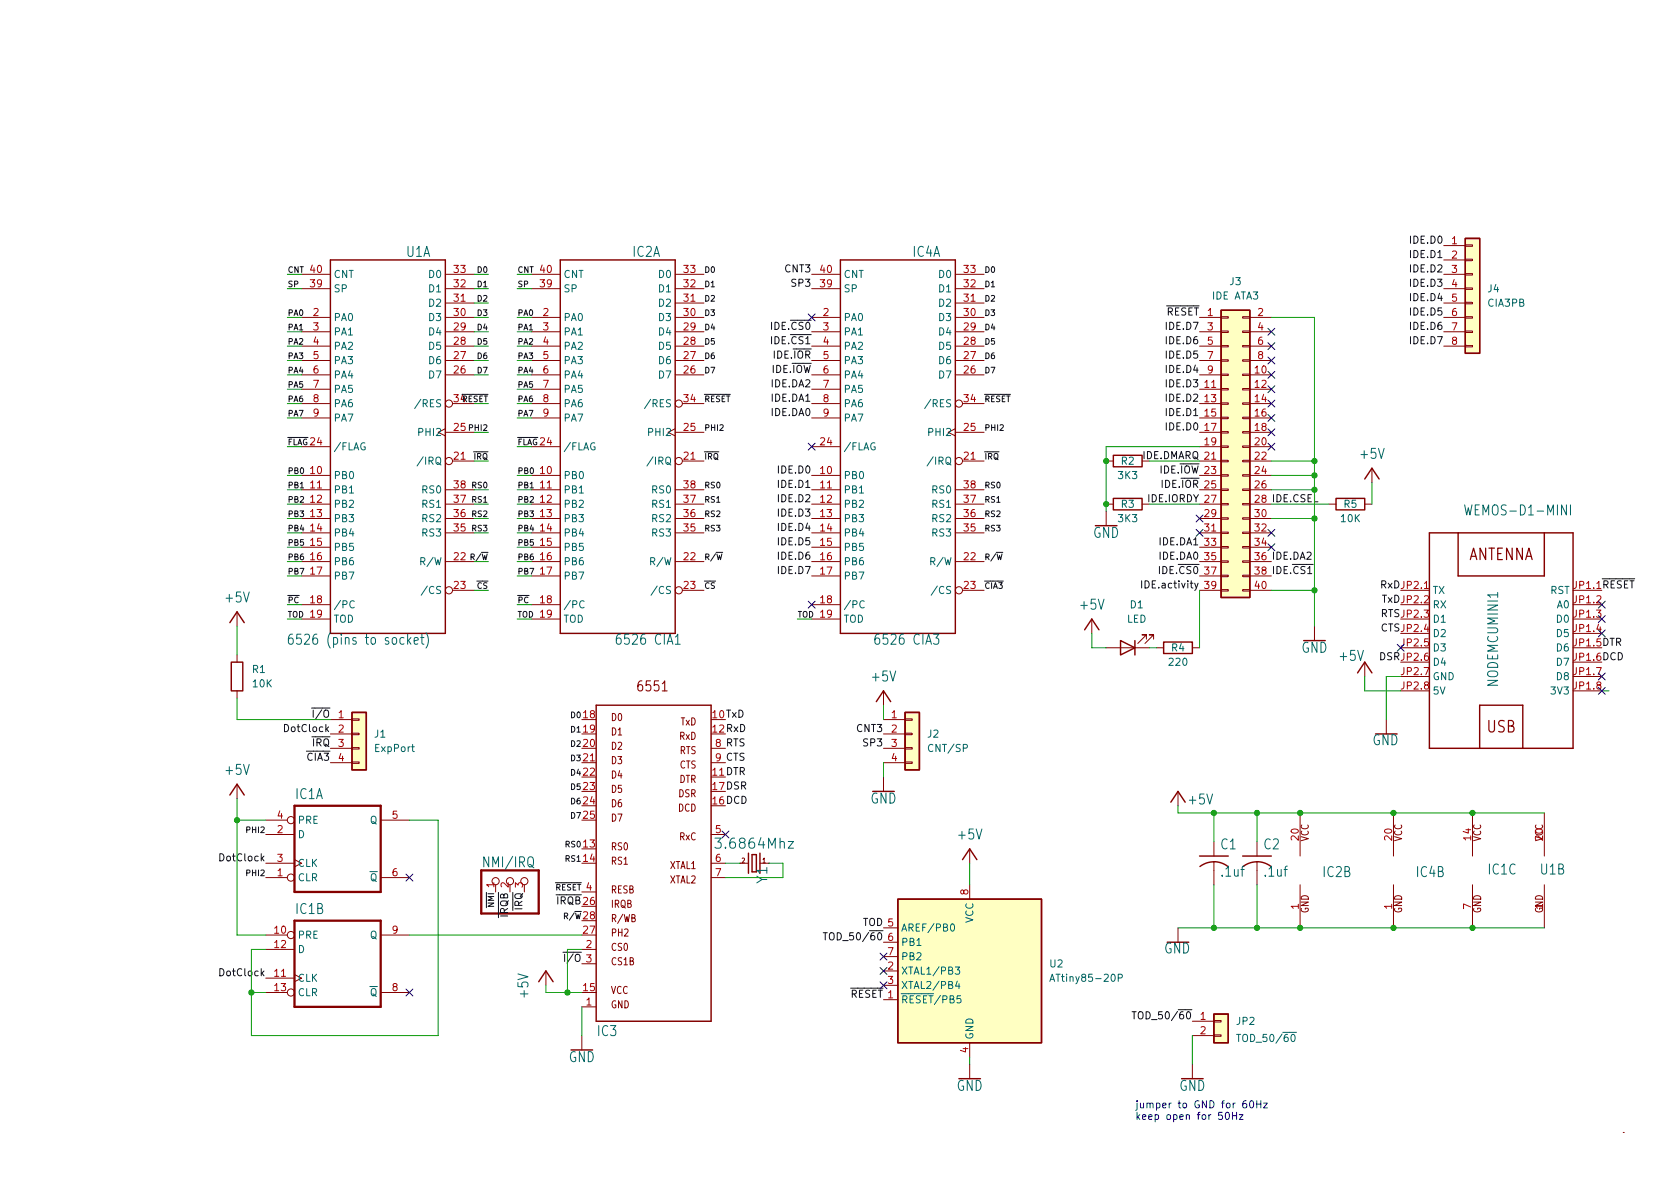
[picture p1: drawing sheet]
<svg xmlns="http://www.w3.org/2000/svg" width="297mm" height="210mm" viewBox="0 0 297 210" stroke-linecap="round" stroke-linejoin="round" font-family="sans-serif">
<g fill="none" stroke="#840000" stroke-width=".18">
<path d="M53.3 48.5h5.1M53.3 51h5.1M53.3 56.1h5.1M53.3 58.7h5.1M78.7 48.5h5.1M78.7 51h5.1M78.7 53.6h5.1M78.7 56.1h5.1M78.7 58.7h5.1M94 48.5h5.1M94 51h5.1M94 56.1h5.1"/>
<path d="M94 58.7h5.1M119.4 48.5h5.1M119.4 51h5.1M119.4 53.6h5.1M119.4 56.1h5.1M119.4 58.7h5.1M143.5 48.5h5.1M143.5 51h5.1M143.5 56.1h5.1M143.5 58.7h5.1M168.9 48.5h5.1M168.9 51h5.1"/>
<path d="M168.9 53.6h5.1M168.9 56.1h5.1M168.9 58.7h5.1M212.1 56.1h3.8M212.1 58.7h3.8M215.9 58.5h1.3v.3h-1.3zM215.9 56h1.3v.3h-1.3zM219.7 58.5h1.3v.3h-1.3zM219.7 56h1.3v.3h-1.3zM221 56.1h3.8M221 58.7h3.8M255.3 43.4h3.8"/>
<path d="M255.3 46h3.8M255.3 48.5h3.8M255.3 51h3.8M255.3 53.6h3.8M255.3 56.1h3.8M255.3 58.7h3.8M259.1 58.5h1.2v.3h-1.2zM259.1 56h1.2v.3h-1.2zM259.1 53.5h1.2v.2h-1.2zM259.1 50.9h1.2v.3h-1.2zM259.1 48.4h1.2v.2h-1.2zM259.1 45.8h1.2v.3h-1.2z"/>
<path d="M259.1 43.3h1.2v.3h-1.2zM53.3 61.2h5.1M53.3 79h5.1M53.3 66.3h5.1M53.3 63.7h5.1M53.3 71.4h5.1M53.3 68.8h5.1M53.3 73.9h5.1M78.7 61.2h5.1M78.7 76.4h5.1M78.7 66.3h5.1M78.7 63.7h5.1"/>
<path d="M80 71.4h3.8M94 61.2h5.1M94 79h5.1M94 66.3h5.1M94 63.7h5.1M94 71.4h5.1M94 68.8h5.1M94 73.9h5.1M119.4 61.2h5.1M119.4 76.4h5.1M119.4 66.3h5.1M119.4 63.7h5.1"/>
<path d="M120.6 71.4h3.9M143.5 61.2h5.1M143.5 79h5.1M143.5 66.3h5.1M143.5 63.7h5.1M143.5 71.4h5.1M143.5 68.8h5.1M143.5 73.9h5.1M168.9 61.2h5.1M168.9 76.4h5.1M168.9 66.3h5.1M168.9 63.7h5.1"/>
<path d="M170.2 71.4h3.8M212.1 61.2h3.8M212.1 79h3.8M212.1 76.4h3.8M212.1 66.3h3.8M212.1 63.7h3.8M212.1 71.4h3.8M212.1 68.8h3.8M212.1 73.9h3.8M215.9 78.9h1.3v.2h-1.3zM215.9 76.3h1.3v.3h-1.3zM215.9 73.8h1.3v.2h-1.3z"/>
<path d="M215.9 71.2h1.3v.3h-1.3zM215.9 68.7h1.3v.3h-1.3zM215.9 66.2h1.3v.2h-1.3zM215.9 63.6h1.3v.3h-1.3zM215.9 61.1h1.3v.2h-1.3zM219.7 78.9h1.3v.2h-1.3zM219.7 76.3h1.3v.3h-1.3zM219.7 73.8h1.3v.2h-1.3zM219.7 71.2h1.3v.3h-1.3zM219.7 68.7h1.3v.3h-1.3zM219.7 66.2h1.3v.2h-1.3zM219.7 63.6h1.3v.3h-1.3z"/>
<path d="M219.7 61.1h1.3v.2h-1.3zM221 61.2h3.8M221 79h3.8M221 76.4h3.8M221 66.3h3.8M221 63.7h3.8M221 71.4h3.8M221 68.8h3.8M221 73.9h3.8M255.3 61.2h3.8M259.1 61.1h1.2v.2h-1.2zM53.3 89.1h5.1"/>
<path d="M53.3 84.1h5.1M53.3 86.6h5.1M53.3 91.7h5.1M53.3 94.2h5.1M53.3 96.8h5.1M53.3 99.3h5.1M78.7 89.1h5.1M78.7 86.6h5.1M78.7 91.7h5.1M78.7 94.2h5.1M78.7 99.3h5.1M80 81.5h3.8"/>
<path d="M94 89.1h5.1M94 84.1h5.1M94 86.6h5.1M94 91.7h5.1M94 94.2h5.1M94 96.8h5.1M94 99.3h5.1M119.4 89.1h5.1M119.4 86.6h5.1M119.4 91.7h5.1M119.4 94.2h5.1M119.4 99.3h5.1"/>
<path d="M120.6 81.5h3.9M143.5 89.1h5.1M143.5 84.1h5.1M143.5 86.6h5.1M143.5 91.7h5.1M143.5 94.2h5.1M143.5 96.8h5.1M143.5 99.3h5.1M168.9 89.1h5.1M168.9 86.6h5.1M168.9 91.7h5.1M168.9 94.2h5.1"/>
<path d="M168.9 99.3h5.1M170.2 81.5h3.8M195.6 90.4v2.6M195.6 81.5h1.2M195.6 89.1h1.2M201.9 89.1h1.3M212.1 81.5h3.8M212.1 89.1h3.8M212.1 84.1h3.8M212.1 86.6h3.8M212.1 91.7h3.8M212.1 94.2h3.8"/>
<path d="M212.1 96.8h3.8M212.1 99.3h3.8M215.9 99.2h1.3v.2h-1.3zM215.9 96.6h1.3v.3h-1.3zM215.9 94.1h1.3v.3h-1.3zM215.9 91.6h1.3v.2h-1.3zM215.9 89h1.3v.3h-1.3zM215.9 86.5h1.3v.2h-1.3zM215.9 83.9h1.3v.3h-1.3zM215.9 81.4h1.3v.3h-1.3zM219.7 99.2h1.3v.2h-1.3zM219.7 96.6h1.3v.3h-1.3z"/>
<path d="M219.7 94.1h1.3v.3h-1.3zM219.7 91.6h1.3v.2h-1.3zM219.7 89h1.3v.3h-1.3zM219.7 86.5h1.3v.2h-1.3zM219.7 83.9h1.3v.3h-1.3zM219.7 81.4h1.3v.3h-1.3zM221 81.5h3.8M221 89.1h3.8M221 84.1h3.8M221 86.6h3.8M221 91.7h3.8M221 94.2h3.8"/>
<path d="M221 96.8h3.8M221 99.3h3.8M234.9 89.1h1.3M241.3 89.1h1.3M242.6 82.8v2.5M41.9 108.2v2.5M41.9 115.8v1.3M53.3 106.9h5.1M53.3 109.5h5.1M53.3 101.8h5.1M80 104.4h3.8M94 106.9h5.1"/>
<path d="M94 109.5h5.1M94 101.8h5.1M120.6 104.4h3.9M143.5 106.9h5.1M143.5 109.5h5.1M143.5 101.8h5.1M170.2 104.4h3.8M193 109.5v2.5M195.6 114.5h7.6M202.7 113v-.7h-.8h.8l-1.5 1.5M204 113v-.7h-.8h.8l-1.6 1.5M204.5 114.5h1.2"/>
<path d="M210.8 114.5h1.3M212.1 104.4h3.8M212.1 101.8h3.8M215.9 104.3h1.3v.2h-1.3zM215.9 101.7h1.3v.3h-1.3zM219.7 104.3h1.3v.2h-1.3zM219.7 101.7h1.3v.3h-1.3zM221 104.4h3.8M221 101.8h3.8M232.4 110.7v2.6M241.3 117.1v2.5M247.6 104.4h5.1"/>
<path d="M247.6 106.9h5.1M247.6 109.5h5.1M247.6 112h5.1M247.6 114.5h5.1M247.6 117.1h5.1M247.6 119.6h5.1M278.1 104.4h5.1M278.1 106.9h5.1M278.1 109.5h5.1M278.1 112h5.1M278.1 114.5h5.1M278.1 117.1h5.1"/>
<path d="M278.1 119.6h5.1M41.9 122.2v1.2M41.9 138.7v2.5M58.4 127.2h3.8M58.4 129.8h3.8M58.4 132.3h3.8M58.4 134.9h3.8M62.2 134.7h1.3v.3h-1.3zM62.2 132.2h1.3v.3h-1.3zM62.2 129.7h1.3v.2h-1.3zM62.2 127.1h1.3v.3h-1.3zM102.9 134.9h2.5"/>
<path d="M125.7 132.3h2.6M125.7 134.9h2.6M156.2 127.2h3.8M156.2 129.8h3.8M156.2 132.3h3.8M156.2 134.9h3.8M156.2 122.2v2.5M156.2 137.4v2.5M160 134.7h1.3v.3h-1.3zM160 132.2h1.3v.3h-1.3zM160 129.7h1.3v.2h-1.3zM160 127.1h1.3v.3h-1.3z"/>
<path d="M208.3 139.9v2.6M245.1 127.2v2.6M247.6 122.2h5.1M278.1 122.2h5.1M47 155.2h3.8M47 147.6h5.1M47 152.6h5.1M47 145h3.8M67.3 155.2h5.1M67.3 145h5.1M87.6 156.5v1.2M102.9 157.7h2.5"/>
<path d="M125.7 155.2h2.6M125.7 147.6h2.6M125.7 152.6h2.6M130.8 152.6h1.5M134.4 152.6h1.5M135.9 152.6h.1M171.4 150.1v2.5M171.4 156.5v2.5M214.6 148.8v2.6M214.6 152.4v4.1M222.2 148.8v2.6M222.2 152.4v4.1"/>
<path d="M229.9 143.8v7.6M229.9 156.5v7.6M246.4 143.8v7.6M246.4 156.5v7.6M260.3 143.8v7.6M260.3 156.5v7.6M271.6 145.9h-.1a.62 .62 0 0 0 .5 .7 .62 .62 0 0 0 .7-.4l-.1-.3M273 143.8v7.6M273 156.5v7.6M47 165.3h3.8M47 173h5.1M47 167.9h5.1"/>
<path d="M47 175.5h3.8M67.3 165.3h5.1M67.3 175.5h5.1M96.5 171.7v2.5M102.9 167.9h2.5M102.9 178h2.5M102.9 170.4h2.5M156.2 176.8h2.5M156.2 171.7h2.5M156.2 174.2h2.5M156.2 164.1h2.5M156.2 166.6h2.5"/>
<path d="M156.2 169.2h2.5M208.3 164.1v2.5M102.9 183.1v2.6M171.4 184.4v2.5M171.4 188.2v2.5M210.8 180.6h3.8M210.8 183.1h3.8M210.8 188.2v2.5M214.6 183h1.3v.3h-1.3zM214.6 180.5h1.3v.2h-1.3zM287 200.3h.1"/>
<circle cx="79.4" cy="71.4" r=".63"/>
<circle cx="120" cy="71.4" r=".63"/>
<circle cx="169.5" cy="71.4" r=".63"/>
<circle cx="79.4" cy="81.5" r=".63"/>
<circle cx="120" cy="81.5" r=".63"/>
<circle cx="169.5" cy="81.5" r=".63"/>
<circle cx="79.4" cy="104.4" r=".63"/>
<circle cx="120" cy="104.4" r=".63"/>
<circle cx="169.5" cy="104.4" r=".63"/>
<circle cx="51.4" cy="155.2" r=".63"/>
<circle cx="51.4" cy="145" r=".63"/>
<circle cx="87.6" cy="155.8" r=".63"/>
<circle cx="90.2" cy="155.8" r=".63"/>
<circle cx="92.7" cy="155.8" r=".63"/>
<circle cx="51.4" cy="165.3" r=".63"/>
<circle cx="51.4" cy="175.5" r=".63"/>
</g>
<g fill="#ffffc2" stroke="#ffffc2" stroke-width=".18">
<path d="M160 126h2.6v10.1h-2.6z"/>
<path d="M259.1 42.2h2.5v20.3h-2.5z"/>
<path d="M214.6 179.3h2.6v5.1h-2.6z"/>
<path d="M158.7 159h25.4v25.4h-25.4z"/>
<path d="M215.9 54.9h5.1v50.8h-5.1z"/>
<path d="M62.2 126h2.6v10.1h-2.6z"/>
</g>
<g fill="none" stroke="#840000" stroke-width=".25">
<path d="M58.4 46h20.3v66h-20.3zM99.1 46h20.3v66h-20.3zM148.6 46h20.3v66h-20.3zM215.9 54.9h5.1v50.8h-5.1zM259.1 42.2h2.5v20.3h-2.5zM196.8 80.5h5.1v2h-5.1zM196.8 88.1h5.1v2.1h-5.1zM236.2 88.1h5.1v2.1h-5.1zM241.3 84.7l1.3-1.9 1.2 1.9M252.7 94.2h25.4v38.1h-25.4zM257.8 94.2v7.6h15.2v-7.6M40.6 110.1l1.3-1.9 1.3 1.9"/>
<path d="M40.9 117.1h2v5.1h-2zM191.8 111.4l1.2-1.9 1.3 1.9M198.1 113.3l2.6 1.2-2.6 1.3zM200.7 113.3v2.5M205.7 113.5h5.1v2.1h-5.1zM240 119l1.3-1.9 1.3 1.9M62.2 126h2.6v10.1h-2.6zM105.4 124.7h20.3v55.9h-20.3zM154.9 124.1l1.3-1.9 1.3 1.9M160 126h2.6v10.1h-2.6zM261.6 132.3v-7.6h7.6v7.6M40.6 140.6l1.3-1.9 1.3 1.9"/>
<path d="M132.3 150.9v3.5M133 151.1h.7v3.1h-.7zM134.4 150.9v3.5M158.7 159h25.4v25.4h-25.4zM170.2 152l1.2-1.9 1.3 1.9M207 141.9l1.3-2 1.2 2M212.1 151.4h5.1M214.6 152.4a4.1 4.1 0 0 0-2.4 .8M214.6 152.4a4.1 4.1 0 0 1 2.5 .8M219.7 151.4h5.1M222.2 152.4a4.1 4.1 0 0 0-2.4 .8M222.2 152.4a4.1 4.1 0 0 1 2.5 .8"/>
<path d="M95.2 173.6l1.3-1.9 1.3 1.9M214.6 179.3h2.6v5.1h-2.6z"/>
</g>
<path d="M52.1 142.5h15.2v15.2h-15.2zM85.1 153.9h10.1v7.6h-10.1zM52.1 162.8h15.2v15.2h-15.2z" fill="none" stroke="#840000" stroke-width=".41"/>
<g fill="none" stroke="#006464" stroke-width=".18">
<path d="M64.5 78.4a.59 .59 0 0 0-.7 .5 .59 .59 0 0 0 .7 .6l.1-.5h-.3M74.4 70.6l-1.1 1.6M105.1 78.4a.59 .59 0 0 0-.7 .5 .59 .59 0 0 0 .7 .6l.1-.5h-.2M115 70.6l-1 1.6M154.7 78.4a.59 .59 0 0 0-.8 .5 .59 .59 0 0 0 .8 .6v-.5h-.2M164.6 70.6l-1.1 1.6M74.8 80.8l-1.1 1.6M115.5 80.8l-1.1 1.6M165 80.8l-1.1 1.6M259 89.3l.3 1.8 .3-1.3 .3 1.3 .4-1.8M277.7 89.3v1.8M51.7 112.1a.63 .63 0 0 0-.7 .8v.7l.1 .2 .5 .1 .2-.1 .1-.6-.2-.3-.4-.1-.3 .4"/>
<path d="M62.6 106.4a.6 .6 0 0 0-.8 .4 .6 .6 0 0 0 .6 .7l.2-.1M73.2 113.3l.7-.1v-.4l-.5-.1-.2 .3 .1 .8h.6M74.4 112.7h.6M74.6 112.1v1.6l.1 .1 .3 .1M75.3 111.9a2.31 2.31 0 0 1 0 2.7M75.6 103.6l-1.1 1.7M103.3 106.4a.6 .6 0 0 0-.9 .4 .6 .6 0 0 0 .6 .7l.3-.1M116.2 103.6l-1.1 1.7M119.4 113.9h.9M152.8 106.4a.6 .6 0 0 0-.8 .4 .6 .6 0 0 0 .6 .7l.2-.1M165.7 103.6l-1.1 1.7M72.8 132.1h.5"/>
<path d="M73 131.6v1.1l.3 .2M139.4 148.8h.9l-.9 1.2h.9M168.2 163.4h.1a.68 .68 0 0 1 .5 .6 .68 .68 0 0 1-.5 .7 .84 .84 0 0 1-.1-1.3zM168.9 171h.8l-.4 .5 .3 .1v.6l-.2 .1-.5-.1M169.3 173.5l-.4 .9h.8M169.6 174v.8M185.6 173.5l.4-1.2 .5 1.2M185.7 173.2h.6M197.7 172.9h.6l.1-.2v-.3l-.7-.1v1.2"/>
</g>
<path d="M201.9 102.7v1.3" fill="none" stroke="#0f0f0f" stroke-width=".18"/>
<path d="M216.8 196.8l.1-.1a.68 .68 0 0 1 .5 .6 .68 .68 0 0 1-.5 .7l-.1-.2-.2-.3zM217.9 196.7v1.3M217.9 197.3h.7M218.6 196.7v1.3M219.1 197.1h.7l-.7 .9h.7M220.3 194.6l-.3 .1a.86 .86 0 0 0 0 1.2l.4-.1 .1-.4-.3-.3h-.2l-.3 .3M221.1 194.8l.1-.2a.68 .68 0 0 1 .5 .7 .68 .68 0 0 1-.5 .6l-.1-.1-.2-.4zM222.2 194.6v1.3M222.2 195.2h.7M222.9 194.6v1.3M223.4 195.1h.7l-.7 .8h.7" fill="none" stroke="#0000c2" stroke-width=".18"/>
<g fill="none" stroke="#009600" stroke-width=".18">
<path d="M50.8 48.5h2.5M50.8 51h2.5M50.8 56.1h2.5M50.8 58.7h2.5M83.8 48.5h2.6M83.8 51h2.6M83.8 56.1h2.6M83.8 58.7h2.6M83.8 53.6h2.6M91.4 48.5h2.6M91.4 51h2.6M91.4 56.1h2.6"/>
<path d="M91.4 58.7h2.6M224.8 56.1h7.6v54.6M50.8 71.4h2.5M50.8 63.7h2.5M50.8 66.3h2.5M50.8 68.8h2.5M50.8 61.2h2.5M50.8 73.9h2.5M50.8 79h2.5M83.8 71.4h2.6M83.8 76.4h2.6M83.8 63.7h2.6"/>
<path d="M83.8 66.3h2.6M83.8 61.2h2.6M91.4 71.4h2.6M91.4 63.7h2.6M91.4 66.3h2.6M91.4 68.8h2.6M91.4 61.2h2.6M91.4 73.9h2.6M91.4 79h2.6M212.1 79h-16.5v11.4M50.8 84.1h2.5M50.8 86.6h2.5"/>
<path d="M50.8 89.1h2.5M50.8 94.2h2.5M50.8 96.8h2.5M50.8 91.7h2.5M50.8 99.3h2.5M83.8 81.5h2.6M83.8 86.6h2.6M83.8 89.1h2.6M83.8 94.2h2.6M83.8 91.7h2.6M83.8 99.3h2.6M91.4 84.1h2.6"/>
<path d="M91.4 86.6h2.6M91.4 89.1h2.6M91.4 94.2h2.6M91.4 96.8h2.6M91.4 91.7h2.6M91.4 99.3h2.6M203.2 81.5h8.9M203.2 89.1h8.9M224.8 81.5h7.6M224.8 84.1h7.6M224.8 86.6h7.6M224.8 89.1h10.1"/>
<path d="M224.8 91.7h7.6M242.6 85.3v3.8M41.9 110.7v5.1M50.8 109.5h2.5M50.8 106.9h2.5M50.8 101.8h2.5M83.8 104.4h2.6M91.4 109.5h2.6M91.4 106.9h2.6M91.4 101.8h2.6M141 109.5h2.5M193 112v2.5h2.6"/>
<path d="M203.2 114.5h1.3M212.1 104.4v10.1M224.8 104.4h7.6M241.3 119.6v2.6h6.3M247.6 119.6h-2.5v7.6M41.9 123.4v3.8h16.5M156.2 124.7v2.5M156.2 134.9v2.5M283.2 122.2h1.3M41.9 141.2v24.1h5.1M41.9 145h5.1M72.4 145h5.1v38.1h-33.1v-15.2h2.6"/>
<path d="M128.3 152.6h2.5M135.9 152.6h2.5v2.6h-10.1M171.4 152.6v3.9M208.3 142.5v1.3h64.7M214.6 143.8v5M214.6 156.5v7.6M222.2 143.8v5M222.2 156.5v7.6M44.4 175.5h2.6M72.4 165.3h30.5M96.5 174.2v1.3h6.4M102.9 178v5.1"/>
<path d="M102.9 167.9h-2.6v7.6M208.3 164.1h64.7M171.4 186.9v1.3M210.8 183.1v5.1"/>
</g>
<g fill="none" stroke="#000084" stroke-width=".18">
<path d="M142.9 55.5l1.2 1.2M144.1 55.5l-1.2 1.2M224.2 58.1l1.2 1.2M225.4 58.1l-1.2 1.2M142.9 78.4l1.2 1.2M144.1 78.4l-1.2 1.2M224.2 73.3l1.2 1.2M224.2 75.8l1.2 1.3M224.2 78.4l1.2 1.2M224.2 60.6l1.2 1.2M224.2 65.7l1.2 1.2M224.2 63.1l1.2 1.3"/>
<path d="M224.2 70.8l1.2 1.2M224.2 68.2l1.2 1.2M225.4 73.3l-1.2 1.2M225.4 75.8l-1.2 1.3M225.4 78.4l-1.2 1.2M225.4 60.6l-1.2 1.2M225.4 65.7l-1.2 1.2M225.4 63.1l-1.2 1.3M225.4 70.8l-1.2 1.2M225.4 68.2l-1.2 1.2M211.5 93.6l1.2 1.2M211.5 91.1l1.2 1.2"/>
<path d="M212.7 93.6l-1.2 1.2M212.7 91.1l-1.2 1.2M224.2 93.6l1.2 1.2M224.2 96.2l1.2 1.2M225.4 93.6l-1.2 1.2M225.4 96.2l-1.2 1.2M142.9 106.3l1.2 1.2M144.1 106.3l-1.2 1.2M247 113.9l1.3 1.3M248.3 113.9l-1.3 1.3M282.6 106.3l1.2 1.2M282.6 111.4l1.2 1.2"/>
<path d="M282.6 108.9l1.2 1.2M282.6 119l1.2 1.2M283.8 106.3l-1.2 1.2M283.8 111.4l-1.2 1.2M283.8 108.9l-1.2 1.2M283.8 119l-1.2 1.2M282.6 121.6l1.2 1.2M283.8 121.6l-1.2 1.2M71.8 154.6l1.2 1.2M73 154.6l-1.2 1.2M127.7 147l1.2 1.2M128.9 147l-1.2 1.2"/>
<path d="M71.8 174.9l1.2 1.2M73 174.9l-1.2 1.2M155.6 173.6l1.2 1.2M155.6 168.5l1.2 1.3M155.6 171.1l1.2 1.2M156.8 173.6l-1.2 1.2M156.8 168.5l-1.2 1.3M156.8 171.1l-1.2 1.2"/>
</g>
<g fill="#009600" stroke="#009600" stroke-width=".18">
<circle cx="229.9" cy="164.1" r=".46"/>
<circle cx="246.4" cy="164.1" r=".46"/>
<circle cx="260.3" cy="143.8" r=".46"/>
<circle cx="246.4" cy="143.8" r=".46"/>
<circle cx="222.2" cy="143.8" r=".46"/>
<circle cx="229.9" cy="143.8" r=".46"/>
<circle cx="260.3" cy="164.1" r=".46"/>
<circle cx="214.6" cy="143.8" r=".46"/>
<circle cx="222.2" cy="164.1" r=".46"/>
<circle cx="214.6" cy="164.1" r=".46"/>
<circle cx="232.4" cy="81.5" r=".46"/>
<circle cx="232.4" cy="84.1" r=".46"/>
<circle cx="195.6" cy="89.1" r=".46"/>
<circle cx="195.6" cy="81.5" r=".46"/>
<circle cx="232.4" cy="91.7" r=".46"/>
<circle cx="232.4" cy="104.4" r=".46"/>
<circle cx="232.4" cy="86.6" r=".46"/>
<circle cx="44.4" cy="175.5" r=".46"/>
<circle cx="100.3" cy="175.5" r=".46"/>
<circle cx="41.9" cy="145" r=".46"/>
</g>
<g font-size="2.8" fill="#840000">
<text x="259.5" y="99.1">ANTENNA</text>
<text x="262.9" y="129.5">USB</text>
</g>
<g font-size="2.5" fill="#006464">
<text x="71.8" y="45.4">U1A</text>
<text x="111.9" y="45.4">IC2A</text>
<text x="161.4" y="45.4">IC4A</text>
<text x="240.7" y="81.1">+5V</text>
<text x="193.2" y="95.1">GND</text>
<text x="260" y="91.1">WEMOS-D1-MINI</text>
<text x="40" y="106.5">+5V</text>
<text x="191.1" y="107.8">+5V</text>
<text x="53" y="114">6526 (pins to socket)</text>
<text x="109.6" y="114">6526 CIA1</text>
<text x="155.3" y="114">6526 CIA3</text>
<text x="230.1" y="115.4">GND</text>
<text x="237" y="116.9">+5V</text>
<text x="154.3" y="120.5">+5V</text>
<text x="264.9" y="121.3" transform="rotate(-90 264.9 121.3)">NODEMCUMINI1</text>
<text x="242.6" y="131.8">GND</text>
<text x="40" y="137">+5V</text>
<text x="52.2" y="141.3">IC1A</text>
<text x="153.9" y="142.1">GND</text>
<text x="210.3" y="142.3">+5V</text>
<text x="169.5" y="148.5">+5V</text>
<text x="85.8" y="153.4">NMI/IRQ</text>
<text x="127.2" y="150.1">3.6864Mhz</text>
<text x="215.9" y="150.2">C1</text>
<text x="216.1" y="155">.1uf</text>
<text x="223.5" y="150.2">C2</text>
<text x="223.7" y="155">.1uf</text>
<text x="234" y="155.1">IC2B</text>
<text x="250.5" y="155.1">IC4B</text>
<text x="263.2" y="154.6">IC1C</text>
<text x="272.4" y="154.6">U1B</text>
<text x="52.4" y="161.6">IC1B</text>
<text x="135.7" y="156.2" transform="rotate(-90 135.7 156.2)">Y1</text>
<text x="205.8" y="168.6">GND</text>
<text x="93.4" y="176.3" transform="rotate(-90 93.4 176.3)">+5V</text>
<text x="105.7" y="183.2">IC3</text>
<text x="100.5" y="187.8">GND</text>
<text x="169.1" y="192.9">GND</text>
<text x="208.5" y="192.9">GND</text>
</g>
<text font-size="2.5" fill="#840000" x="113" y="122.3">6551</text>
<g font-size="1.8" fill="#0f0f0f">
<text x="249.6" y="43.1">IDE.D0</text>
<text x="249.6" y="45.6">IDE.D1</text>
<text x="138.9" y="48.2">CNT3</text>
<text x="140.2" y="50.7">SP3</text>
<text x="249.6" y="53.2">IDE.D4</text>
<text x="249.6" y="50.7">IDE.D3</text>
<text x="249.6" y="48.2">IDE.D2</text>
<text x="135.3" y="58.3">IDE.~{CS0} 3</text>
<text x="204.8" y="55.8">~{RESET} 1</text>
<text x="206.4" y="58.3">IDE.D7</text>
<text x="249.6" y="58.3">IDE.D6</text>
<text x="249.6" y="55.8">IDE.D5</text>
<text x="135.2" y="65.9">IDE.~{IOW} 6</text>
<text x="135.3" y="60.9">IDE.~{CS1} 4</text>
<text x="135.5" y="63.4">IDE.~{IOR} 5</text>
<text x="206.4" y="60.9">IDE.D6</text>
<text x="206.4" y="63.4">IDE.D5</text>
<text x="206.4" y="65.9">IDE.D4</text>
<text x="249.6" y="60.9">IDE.D7</text>
<text x="80.3" y="71.1">34</text>
<text x="136.5" y="68.5">IDE.DA2</text>
<text x="136.5" y="71">IDE.DA1</text>
<text x="206.4" y="71">IDE.D2</text>
<text x="206.4" y="68.5">IDE.D3</text>
<text x="136.5" y="73.6">IDE.DA0</text>
<text x="206.4" y="73.6">IDE.D1</text>
<text x="206.4" y="76.1">IDE.D0</text>
<text x="137.8" y="83.7">IDE.D0</text>
<text x="202" y="81.2">IDE.DMARQ 21</text>
<text x="203.7" y="83.7">IDE.~{IOW}23</text>
<text x="137.8" y="86.3">IDE.D1</text>
<text x="137.8" y="88.8">IDE.D2</text>
<text x="203" y="88.8">IDE.IORDY 27</text>
<text x="204.1" y="86.3">IDE.~{IOR}25</text>
<text x="221.9" y="88.9">28 IDE.CSEL</text>
<text x="137.8" y="91.3">IDE.D3</text>
<text x="137.8" y="93.9">IDE.D4</text>
<text x="137.8" y="96.4">IDE.D5</text>
<text x="137.8" y="101.5">IDE.D7</text>
<text x="137.8" y="99">IDE.D6</text>
<text x="203.8" y="101.5">IDE.~{CS0}37</text>
<text x="205.1" y="99">IDE.DA0</text>
<text x="205.1" y="96.4">IDE.DA1</text>
<text x="221.9" y="99.1">36 IDE.DA2</text>
<text x="221.9" y="101.6">38 IDE.~{CS1}</text>
<text x="202.6" y="104">IDE.activity</text>
<text x="244.1" y="104">RxD JP2.1</text>
<text x="244.3" y="106.6">TxD JP2.2</text>
<text x="278.4" y="104.1">JP1.1 ~{RESET}</text>
<text x="244.1" y="111.7">CTSJP2.4</text>
<text x="244.1" y="109.1">RTSJP2.3</text>
<text x="243.9" y="116.7">DSRJP2.6</text>
<text x="278.4" y="114.3">JP1.5 DTR</text>
<text x="278.4" y="116.8">JP1.6 DCD</text>
<text x="50.7" y="129.4">DotClock</text>
<text x="53.9" y="132">~{IRQ} 3</text>
<text x="54.7" y="126.9">~{I/O} 1</text>
<text x="126" y="127">10TxD</text>
<text x="126" y="129.5">12RxD</text>
<text x="151.6" y="129.4">CNT3</text>
<text x="152.9" y="132">SP3</text>
<text x="53" y="134.5">~{CIA3} 4</text>
<text x="126" y="137.2">11DTR</text>
<text x="126.5" y="132.1">8 RTS</text>
<text x="126.5" y="134.6">9 CTS</text>
<text x="126" y="142.2">16DCD</text>
<text x="126" y="139.7">17DSR</text>
<text x="39.2" y="152.3">DotClock</text>
<text x="97.1" y="159.9">~{IRQB}26</text>
<text x="89.8" y="163.5" transform="rotate(-90 89.8 163.5)">~{IRQB}2</text>
<text x="92.4" y="162.2" transform="rotate(-90 92.4 162.2)">~{IRQ}3</text>
<text x="145.7" y="166.3">TOD_50/~{60}6</text>
<text x="152.5" y="163.7">TOD 5</text>
<text x="39.2" y="172.6">DotClock</text>
<text x="99.1" y="170.1">~{I/O}3</text>
<text x="148.9" y="176.4">~{RESET}1</text>
<text x="200.3" y="180.2">TOD_50/~{60} 1</text>
</g>
<g font-size="1.8" fill="#a90000">
<text x="256.7" y="43.2">1</text>
<text x="256.7" y="45.7">2</text>
<text x="54.9" y="50.8">39</text>
<text x="54.9" y="48.3">40</text>
<text x="80.3" y="53.3">31</text>
<text x="80.3" y="50.8">32</text>
<text x="80.3" y="48.3">33</text>
<text x="95.5" y="50.8">39</text>
<text x="95.5" y="48.3">40</text>
<text x="120.9" y="53.3">31</text>
<text x="120.9" y="50.8">32</text>
<text x="120.9" y="48.3">33</text>
<text x="145.1" y="50.8">39</text>
<text x="145.1" y="48.3">40</text>
<text x="170.5" y="53.3">31</text>
<text x="170.5" y="50.8">32</text>
<text x="170.5" y="48.3">33</text>
<text x="256.7" y="48.3">3</text>
<text x="256.7" y="50.8">4</text>
<text x="256.7" y="53.3">5</text>
<text x="55.4" y="55.9">2</text>
<text x="55.4" y="58.4">3</text>
<text x="80.3" y="58.4">29</text>
<text x="80.3" y="55.9">30</text>
<text x="96" y="55.9">2</text>
<text x="96" y="58.4">3</text>
<text x="120.9" y="58.4">29</text>
<text x="120.9" y="55.9">30</text>
<text x="145.6" y="55.9">2</text>
<text x="170.5" y="58.4">29</text>
<text x="170.5" y="55.9">30</text>
<text x="213.5" y="58.4">3</text>
<text x="222.4" y="55.9">2</text>
<text x="222.4" y="58.4">4</text>
<text x="256.7" y="55.9">6</text>
<text x="256.7" y="58.4">7</text>
<text x="55.4" y="61">4</text>
<text x="55.4" y="63.5">5</text>
<text x="80.3" y="63.5">27</text>
<text x="80.3" y="61">28</text>
<text x="96" y="61">4</text>
<text x="96" y="63.5">5</text>
<text x="120.9" y="63.5">27</text>
<text x="120.9" y="61">28</text>
<text x="170.5" y="63.5">27</text>
<text x="170.5" y="61">28</text>
<text x="213.5" y="61">5</text>
<text x="213.5" y="63.5">7</text>
<text x="222.4" y="61">6</text>
<text x="222.4" y="63.5">8</text>
<text x="256.7" y="61">8</text>
<text x="55.4" y="66">6</text>
<text x="55.4" y="68.6">7</text>
<text x="55.4" y="71.1">8</text>
<text x="80.3" y="66">26</text>
<text x="96" y="66">6</text>
<text x="96" y="68.6">7</text>
<text x="96" y="71.1">8</text>
<text x="120.9" y="66">26</text>
<text x="120.9" y="71.1">34</text>
<text x="145.6" y="68.6">7</text>
<text x="145.6" y="71.1">8</text>
<text x="170.5" y="66">26</text>
<text x="170.5" y="71.1">34</text>
<text x="213" y="68.6">11</text>
<text x="213" y="71.1">13</text>
<text x="213.5" y="66">9</text>
<text x="221.9" y="66">10</text>
<text x="221.9" y="68.6">12</text>
<text x="221.9" y="71.1">14</text>
<text x="55.4" y="73.7">9</text>
<text x="80.3" y="76.2">25</text>
<text x="96" y="73.7">9</text>
<text x="120.9" y="76.2">25</text>
<text x="145.6" y="73.7">9</text>
<text x="170.5" y="76.2">25</text>
<text x="213" y="73.7">15</text>
<text x="213" y="76.2">17</text>
<text x="221.9" y="73.7">16</text>
<text x="221.9" y="76.2">18</text>
<text x="54.9" y="83.8">10</text>
<text x="54.9" y="78.7">24</text>
<text x="80.3" y="81.3">21</text>
<text x="95.5" y="83.8">10</text>
<text x="95.5" y="78.7">24</text>
<text x="120.9" y="81.3">21</text>
<text x="145.1" y="83.8">10</text>
<text x="145.1" y="78.7">24</text>
<text x="170.5" y="81.3">21</text>
<text x="213" y="78.7">19</text>
<text x="221.9" y="78.7">20</text>
<text x="221.9" y="81.3">22</text>
<text x="221.9" y="83.8">24</text>
<text x="54.9" y="86.4">11</text>
<text x="54.9" y="88.9">12</text>
<text x="80.3" y="88.9">37</text>
<text x="80.3" y="86.4">38</text>
<text x="95.5" y="86.4">11</text>
<text x="95.5" y="88.9">12</text>
<text x="120.9" y="88.9">37</text>
<text x="120.9" y="86.4">38</text>
<text x="145.1" y="86.4">11</text>
<text x="145.1" y="88.9">12</text>
<text x="170.5" y="88.9">37</text>
<text x="170.5" y="86.4">38</text>
<text x="221.9" y="86.4">26</text>
<text x="54.9" y="91.4">13</text>
<text x="54.9" y="94">14</text>
<text x="80.3" y="94">35</text>
<text x="80.3" y="91.4">36</text>
<text x="95.5" y="91.4">13</text>
<text x="95.5" y="94">14</text>
<text x="120.9" y="94">35</text>
<text x="120.9" y="91.4">36</text>
<text x="145.1" y="91.4">13</text>
<text x="145.1" y="94">14</text>
<text x="170.5" y="94">35</text>
<text x="170.5" y="91.4">36</text>
<text x="213" y="91.4">29</text>
<text x="213" y="94">31</text>
<text x="221.9" y="91.4">30</text>
<text x="221.9" y="94">32</text>
<text x="54.9" y="96.5">15</text>
<text x="54.9" y="99.1">16</text>
<text x="54.9" y="101.6">17</text>
<text x="80.3" y="99.1">22</text>
<text x="95.5" y="96.5">15</text>
<text x="95.5" y="99.1">16</text>
<text x="95.5" y="101.6">17</text>
<text x="120.9" y="99.1">22</text>
<text x="145.1" y="96.5">15</text>
<text x="145.1" y="99.1">16</text>
<text x="145.1" y="101.6">17</text>
<text x="170.5" y="99.1">22</text>
<text x="213" y="96.5">33</text>
<text x="213" y="99.1">35</text>
<text x="221.9" y="96.5">34</text>
<text x="54.9" y="106.7">18</text>
<text x="80.3" y="104.1">23</text>
<text x="95.5" y="106.7">18</text>
<text x="120.9" y="104.1">23</text>
<text x="145.1" y="106.7">18</text>
<text x="170.5" y="104.1">23</text>
<text x="213" y="104.1">39</text>
<text x="221.9" y="104.1">40</text>
<text x="278.4" y="106.7">JP1.2</text>
<text x="54.9" y="109.2">19</text>
<text x="95.5" y="109.2">19</text>
<text x="145.1" y="109.2">19</text>
<text x="278.4" y="109.2">JP1.3</text>
<text x="278.4" y="111.8">JP1.4</text>
<text x="247.9" y="114.3">JP2.5</text>
<text x="247.9" y="119.4">JP2.7</text>
<text x="278.4" y="119.4">JP1.7</text>
<text x="247.9" y="121.9">JP2.8</text>
<text x="278.4" y="121.9">JP1.8</text>
<text x="59.8" y="129.5">2</text>
<text x="103.2" y="127">18</text>
<text x="103.2" y="129.5">19</text>
<text x="157.6" y="127">1</text>
<text x="157.6" y="129.5">2</text>
<text x="103.2" y="132.1">20</text>
<text x="103.2" y="134.6">21</text>
<text x="103.2" y="137.2">22</text>
<text x="157.6" y="132.1">3</text>
<text x="157.6" y="134.6">4</text>
<text x="103.2" y="139.7">23</text>
<text x="103.2" y="142.2">24</text>
<text x="49" y="147.3">2</text>
<text x="49" y="144.8">4</text>
<text x="69.4" y="144.8">5</text>
<text x="103.2" y="149.9">13</text>
<text x="103.2" y="144.8">25</text>
<text x="126.5" y="147.3">5</text>
<text x="229.6" y="148.6" transform="rotate(-90 229.6 148.6)">20</text>
<text x="246.1" y="148.6" transform="rotate(-90 246.1 148.6)">20</text>
<text x="260.1" y="148.6" transform="rotate(-90 260.1 148.6)">14</text>
<text x="272.8" y="148.6" transform="rotate(-90 272.8 148.6)">20</text>
<text x="49" y="154.9">1</text>
<text x="49" y="152.4">3</text>
<text x="69.4" y="154.9">6</text>
<text x="103.2" y="152.4">14</text>
<text x="126.5" y="152.4">6</text>
<text x="126.5" y="154.9">7</text>
<text x="87.4" y="157" transform="rotate(-90 87.4 157)">1</text>
<text x="103.6" y="157.5">4</text>
<text x="171.2" y="158.2" transform="rotate(-90 171.2 158.2)">8</text>
<text x="229.6" y="160.8" transform="rotate(-90 229.6 160.8)">1</text>
<text x="246.1" y="160.8" transform="rotate(-90 246.1 160.8)">1</text>
<text x="260.1" y="160.8" transform="rotate(-90 260.1 160.8)">7</text>
<text x="272.8" y="160.8" transform="rotate(-90 272.8 160.8)">1</text>
<text x="48.5" y="165.1">10</text>
<text x="48.5" y="167.6">12</text>
<text x="69.4" y="165.1">9</text>
<text x="103.2" y="165.1">27</text>
<text x="103.2" y="162.6">28</text>
<text x="103.6" y="167.6">2</text>
<text x="48.5" y="172.7">11</text>
<text x="157" y="171.4">2</text>
<text x="157" y="174">3</text>
<text x="157" y="168.9">7</text>
<text x="48.5" y="175.3">13</text>
<text x="69.4" y="175.3">8</text>
<text x="103.2" y="175.3">15</text>
<text x="103.6" y="177.8">1</text>
<text x="212.2" y="182.9">2</text>
<text x="171.2" y="186.2" transform="rotate(-90 171.2 186.2)">4</text>
</g>
<g font-size="1.8" fill="#006464">
<text x="58.9" y="51.7">SP</text>
<text x="58.9" y="49.1">CNT</text>
<text x="76" y="51.7">D1</text>
<text x="76" y="49.1">D0</text>
<text x="99.6" y="51.7">SP</text>
<text x="99.6" y="49.1">CNT</text>
<text x="116.6" y="51.7">D1</text>
<text x="116.6" y="49.1">D0</text>
<text x="149.1" y="51.7">SP</text>
<text x="149.1" y="49.1">CNT</text>
<text x="166.1" y="51.7">D1</text>
<text x="166.1" y="49.1">D0</text>
<text x="214.4" y="53">IDE ATA3</text>
<text x="217.5" y="50.4">J3</text>
<text x="263.1" y="51.7">J4</text>
<text x="58.9" y="56.8">PA0</text>
<text x="58.9" y="59.3">PA1</text>
<text x="76" y="59.3">D4</text>
<text x="76" y="56.8">D3</text>
<text x="76" y="54.2">D2</text>
<text x="99.6" y="56.8">PA0</text>
<text x="99.6" y="59.3">PA1</text>
<text x="116.6" y="59.3">D4</text>
<text x="116.6" y="56.8">D3</text>
<text x="116.6" y="54.2">D2</text>
<text x="149.1" y="56.8">PA0</text>
<text x="149.1" y="59.3">PA1</text>
<text x="166.1" y="59.3">D4</text>
<text x="166.1" y="56.8">D3</text>
<text x="166.1" y="54.2">D2</text>
<text x="263.1" y="54.2">CIA3PB</text>
<text x="58.9" y="61.8">PA2</text>
<text x="58.9" y="64.4">PA3</text>
<text x="76" y="64.4">D6</text>
<text x="76" y="61.8">D5</text>
<text x="99.6" y="61.8">PA2</text>
<text x="99.6" y="64.4">PA3</text>
<text x="116.6" y="64.4">D6</text>
<text x="116.6" y="61.8">D5</text>
<text x="149.1" y="61.8">PA2</text>
<text x="149.1" y="64.4">PA3</text>
<text x="166.1" y="64.4">D6</text>
<text x="166.1" y="61.8">D5</text>
<text x="58.9" y="66.9">PA4</text>
<text x="58.9" y="69.5">PA5</text>
<text x="76" y="66.9">D7</text>
<text x="99.6" y="66.9">PA4</text>
<text x="99.6" y="69.5">PA5</text>
<text x="116.6" y="66.9">D7</text>
<text x="149.1" y="66.9">PA4</text>
<text x="149.1" y="69.5">PA5</text>
<text x="166.1" y="66.9">D7</text>
<text x="58.9" y="72">PA6</text>
<text x="58.9" y="74.5">PA7</text>
<text x="74.1" y="72">/RES</text>
<text x="74.3" y="77.1">PHI2</text>
<text x="99.6" y="72">PA6</text>
<text x="99.6" y="74.5">PA7</text>
<text x="114.7" y="72">/RES</text>
<text x="114.9" y="77.1">PHI2</text>
<text x="149.1" y="72">PA6</text>
<text x="149.1" y="74.5">PA7</text>
<text x="164.3" y="72">/RES</text>
<text x="164.5" y="77.1">PHI2</text>
<text x="58.9" y="79.6">/FLAG</text>
<text x="74.6" y="82.2">/IRQ</text>
<text x="99.6" y="79.6">/FLAG</text>
<text x="115.2" y="82.2">/IRQ</text>
<text x="149.1" y="79.6">/FLAG</text>
<text x="164.8" y="82.2">/IRQ</text>
<text x="198.3" y="82.2">R2</text>
<text x="58.9" y="84.7">PB0</text>
<text x="58.9" y="87.2">PB1</text>
<text x="58.9" y="89.8">PB2</text>
<text x="74.8" y="89.8">RS1</text>
<text x="74.8" y="87.2">RS0</text>
<text x="99.6" y="84.7">PB0</text>
<text x="99.6" y="87.2">PB1</text>
<text x="99.6" y="89.8">PB2</text>
<text x="115.4" y="89.8">RS1</text>
<text x="115.4" y="87.2">RS0</text>
<text x="149.1" y="84.7">PB0</text>
<text x="149.1" y="87.2">PB1</text>
<text x="149.1" y="89.8">PB2</text>
<text x="165" y="89.8">RS1</text>
<text x="165" y="87.2">RS0</text>
<text x="197.8" y="84.7">3K3</text>
<text x="198.3" y="89.8">R3</text>
<text x="237.6" y="89.8">R5</text>
<text x="58.9" y="92.3">PB3</text>
<text x="58.9" y="94.9">PB4</text>
<text x="74.8" y="94.9">RS3</text>
<text x="74.8" y="92.3">RS2</text>
<text x="99.6" y="92.3">PB3</text>
<text x="99.6" y="94.9">PB4</text>
<text x="115.4" y="94.9">RS3</text>
<text x="115.4" y="92.3">RS2</text>
<text x="149.1" y="92.3">PB3</text>
<text x="149.1" y="94.9">PB4</text>
<text x="165" y="94.9">RS3</text>
<text x="165" y="92.3">RS2</text>
<text x="197.8" y="92.3">3K3</text>
<text x="237.1" y="92.3">10K</text>
<text x="58.9" y="97.4">PB5</text>
<text x="58.9" y="99.9">PB6</text>
<text x="74.8" y="99.9">R/W</text>
<text x="99.6" y="97.4">PB5</text>
<text x="99.6" y="99.9">PB6</text>
<text x="115.4" y="99.9">R/W</text>
<text x="149.1" y="97.4">PB5</text>
<text x="149.1" y="99.9">PB6</text>
<text x="165" y="99.9">R/W</text>
<text x="58.9" y="102.5">PB7</text>
<text x="58.9" y="107.6">/PC</text>
<text x="75.3" y="105">/CS</text>
<text x="99.6" y="102.5">PB7</text>
<text x="99.6" y="107.6">/PC</text>
<text x="115.9" y="105">/CS</text>
<text x="149.1" y="102.5">PB7</text>
<text x="149.1" y="107.6">/PC</text>
<text x="165.5" y="105">/CS</text>
<text x="199.8" y="107.6">D1</text>
<text x="253.2" y="105">TX</text>
<text x="253.2" y="107.6">RX</text>
<text x="274.1" y="105">RST</text>
<text x="275.4" y="107.6">A0</text>
<text x="58.9" y="110.1">TOD</text>
<text x="99.6" y="110.1">TOD</text>
<text x="149.1" y="110.1">TOD</text>
<text x="199.2" y="110.1">LED</text>
<text x="253.2" y="110.1">D1</text>
<text x="253.2" y="112.6">D2</text>
<text x="275.4" y="110.1">D0</text>
<text x="275.4" y="112.6">D5</text>
<text x="44.6" y="119">R1</text>
<text x="206.8" y="117.7">220</text>
<text x="207.1" y="115.2">R4</text>
<text x="253.2" y="115.2">D3</text>
<text x="253.2" y="117.7">D4</text>
<text x="275.4" y="115.2">D6</text>
<text x="275.4" y="117.7">D7</text>
<text x="44.8" y="121.5">10K</text>
<text x="253.2" y="120.3">GND</text>
<text x="253.2" y="122.8">5V</text>
<text x="274.5" y="122.8">3V3</text>
<text x="275.4" y="120.3">D8</text>
<text x="66.2" y="130.4">J1</text>
<text x="164" y="130.4">J2</text>
<text x="66.4" y="133">ExpPort</text>
<text x="164.4" y="133">CNT/SP</text>
<text x="52.6" y="148.2">D</text>
<text x="52.6" y="145.7">PRE</text>
<text x="65.4" y="145.7">Q</text>
<text x="52.6" y="155.8">CLR</text>
<text x="52.6" y="153.3">CLK</text>
<text x="64" y="155.8">~{Q}</text>
<text x="52.6" y="166">PRE</text>
<text x="65.4" y="166">Q</text>
<text x="159.3" y="164.7">AREF/PB0</text>
<text x="159.3" y="167.3">PB1</text>
<text x="172.1" y="163.2" transform="rotate(-90 172.1 163.2)">VCC</text>
<text x="52.6" y="173.6">CLK</text>
<text x="52.6" y="168.5">D</text>
<text x="159.3" y="172.3">XTAL1/PB3</text>
<text x="159.3" y="169.8">PB2</text>
<text x="185.6" y="171.1">U2</text>
<text x="186.5" y="173.6">ATtiny85-20P</text>
<text x="52.6" y="176.1">CLR</text>
<text x="64" y="176.1">~{Q}</text>
<text x="159.3" y="177.4">~{RESET}/PB5</text>
<text x="159.3" y="174.9">XTAL2/PB4</text>
<text x="172.1" y="183.9" transform="rotate(-90 172.1 183.9)">GND</text>
<text x="218.6" y="184.2">TOD_50/~{60}</text>
<text x="218.7" y="181.2">JP2</text>
</g>
<g font-size="1.8" fill="#840000">
<text x="108.1" y="127.5">D0</text>
<text x="108.1" y="130">D1</text>
<text x="120.1" y="130.8">RxD</text>
<text x="120.3" y="128.3">TxD</text>
<text x="108.1" y="132.6">D2</text>
<text x="108.1" y="135.1">D3</text>
<text x="108.1" y="137.7">D4</text>
<text x="120.2" y="135.9">CTS</text>
<text x="120.2" y="133.4">RTS</text>
<text x="108.1" y="140.2">D5</text>
<text x="108.1" y="142.7">D6</text>
<text x="119.9" y="143.5">DCD</text>
<text x="119.9" y="141">DSR</text>
<text x="120.1" y="138.4">DTR</text>
<text x="108.1" y="145.3">D7</text>
<text x="120.1" y="148.6">RxC</text>
<text x="231.4" y="148.8" transform="rotate(-90 231.4 148.8)">VCC</text>
<text x="247.9" y="148.8" transform="rotate(-90 247.9 148.8)">VCC</text>
<text x="261.9" y="148.8" transform="rotate(-90 261.9 148.8)">VCC</text>
<text x="108.1" y="150.4">RS0</text>
<text x="108.1" y="152.9">RS1</text>
<text x="118.4" y="153.7">XTAL1</text>
<text x="108" y="158">RESB</text>
<text x="108" y="160.5">IRQB</text>
<text x="118.4" y="156.2">XTAL2</text>
<text x="231.4" y="161.5" transform="rotate(-90 231.4 161.5)">GND</text>
<text x="247.9" y="161.5" transform="rotate(-90 247.9 161.5)">GND</text>
<text x="261.9" y="161.5" transform="rotate(-90 261.9 161.5)">GND</text>
<text x="272.8" y="161.5" transform="rotate(-90 272.8 161.5)">GND</text>
<text x="108.2" y="165.6">PH2</text>
<text x="108.3" y="163.1">R/WB</text>
<text x="108.1" y="170.7">CS1B</text>
<text x="108.1" y="168.1">CS0</text>
<text x="108" y="175.8">VCC</text>
<text x="108" y="178.3">GND</text>
</g>
<g font-size="1.8" fill="#0000c2">
<text x="200.7" y="196">jumper to GND for 60Hz</text>
<text x="200.7" y="198">keep open for 50Hz</text>
</g>
<g font-size="1.4" fill="#0f0f0f">
<text x="50.8" y="50.8">SP</text>
<text x="50.8" y="48.2">CNT</text>
<text x="84.6" y="50.8">D1</text>
<text x="84.6" y="53.3">D2</text>
<text x="84.6" y="48.2">D0</text>
<text x="91.4" y="48.2">CNT</text>
<text x="91.4" y="50.8">SP</text>
<text x="124.5" y="53.3">D2</text>
<text x="124.5" y="48.2">D0</text>
<text x="124.5" y="50.8">D1</text>
<text x="174" y="50.8">D1</text>
<text x="174" y="48.2">D0</text>
<text x="174" y="53.3">D2</text>
<text x="50.8" y="58.4">PA1</text>
<text x="50.8" y="55.8">PA0</text>
<text x="84.6" y="55.8">D3</text>
<text x="84.6" y="58.4">D4</text>
<text x="91.4" y="55.8">PA0</text>
<text x="91.4" y="58.4">PA1</text>
<text x="124.5" y="58.4">D4</text>
<text x="124.5" y="55.8">D3</text>
<text x="174" y="55.8">D3</text>
<text x="174" y="58.4">D4</text>
<text x="50.8" y="60.9">PA2</text>
<text x="50.8" y="63.5">PA3</text>
<text x="84.6" y="60.9">D5</text>
<text x="84.6" y="63.5">D6</text>
<text x="91.4" y="63.5">PA3</text>
<text x="91.4" y="60.9">PA2</text>
<text x="124.5" y="60.9">D5</text>
<text x="124.5" y="63.5">D6</text>
<text x="174" y="63.5">D6</text>
<text x="174" y="60.9">D5</text>
<text x="50.8" y="71.1">PA6</text>
<text x="50.8" y="68.5">PA5</text>
<text x="50.8" y="66">PA4</text>
<text x="80.5" y="71.1">~{RESET}</text>
<text x="84.6" y="66">D7</text>
<text x="91.4" y="66">PA4</text>
<text x="91.4" y="71.1">PA6</text>
<text x="91.4" y="68.5">PA5</text>
<text x="124.5" y="66">D7</text>
<text x="124.5" y="71.1">~{RESET}</text>
<text x="174" y="71.1">~{RESET}</text>
<text x="174" y="66">D7</text>
<text x="50.8" y="73.6">PA7</text>
<text x="83.2" y="76.2">PHI2</text>
<text x="91.4" y="73.6">PA7</text>
<text x="124.5" y="76.2">PHI2</text>
<text x="174" y="76.2">PHI2</text>
<text x="50.8" y="78.7">~{FLAG}</text>
<text x="50.8" y="83.8">PB0</text>
<text x="82.7" y="81.2">~{IRQ}</text>
<text x="91.4" y="83.8">PB0</text>
<text x="91.4" y="78.7">~{FLAG}</text>
<text x="124.5" y="81.2">~{IRQ}</text>
<text x="174" y="81.2">~{IRQ}</text>
<text x="50.8" y="88.9">PB2</text>
<text x="50.8" y="86.3">PB1</text>
<text x="83.6" y="86.3">RS0</text>
<text x="83.6" y="88.9">RS1</text>
<text x="91.4" y="86.3">PB1</text>
<text x="91.4" y="88.9">PB2</text>
<text x="124.5" y="88.9">RS1</text>
<text x="124.5" y="86.3">RS0</text>
<text x="174" y="88.9">RS1</text>
<text x="174" y="86.3">RS0</text>
<text x="50.8" y="93.9">PB4</text>
<text x="50.8" y="91.4">PB3</text>
<text x="83.6" y="91.4">RS2</text>
<text x="83.6" y="93.9">RS3</text>
<text x="91.4" y="91.4">PB3</text>
<text x="91.4" y="93.9">PB4</text>
<text x="124.5" y="93.9">RS3</text>
<text x="124.5" y="91.4">RS2</text>
<text x="174" y="91.4">RS2</text>
<text x="174" y="93.9">RS3</text>
<text x="50.8" y="96.5">PB5</text>
<text x="50.8" y="99">PB6</text>
<text x="50.8" y="101.6">PB7</text>
<text x="82.5" y="99">R/~{W}</text>
<text x="91.4" y="101.6">PB7</text>
<text x="91.4" y="96.5">PB5</text>
<text x="91.4" y="99">PB6</text>
<text x="124.5" y="99">R/~{W}</text>
<text x="174" y="99">R/~{W}</text>
<text x="50.8" y="106.6">~{PC}</text>
<text x="83.3" y="104.1">~{CS}</text>
<text x="91.4" y="106.6">~{PC}</text>
<text x="124.5" y="104.1">~{CS}</text>
<text x="174" y="104.1">~{CIA3}</text>
<text x="50.8" y="109.2">TOD</text>
<text x="91.4" y="109.2">TOD</text>
<text x="141" y="109.2">TOD</text>
<text x="101.1" y="127">D0</text>
<text x="101.1" y="129.5">D1</text>
<text x="101.1" y="132">D2</text>
<text x="101.1" y="134.6">D3</text>
<text x="101.1" y="137.1">D4</text>
<text x="101.1" y="139.7">D5</text>
<text x="101.1" y="142.2">D6</text>
<text x="43.8" y="147.3">PHI2</text>
<text x="100.1" y="149.8">RS0</text>
<text x="101.1" y="144.7">D7</text>
<text x="43.8" y="154.9">PHI2</text>
<text x="100.1" y="152.4">RS1</text>
<text x="87.4" y="161.4" transform="rotate(-90 87.4 161.4)">~{NMI}</text>
<text x="97.1" y="157.4">~{RESET}</text>
<text x="99" y="162.5">R/~{W}</text>
</g>
<g font-size="1.2" fill="#840000">
<text x="131.1" y="152.6">2</text>
<text x="134.8" y="152.6">1</text>
</g>
</svg>
